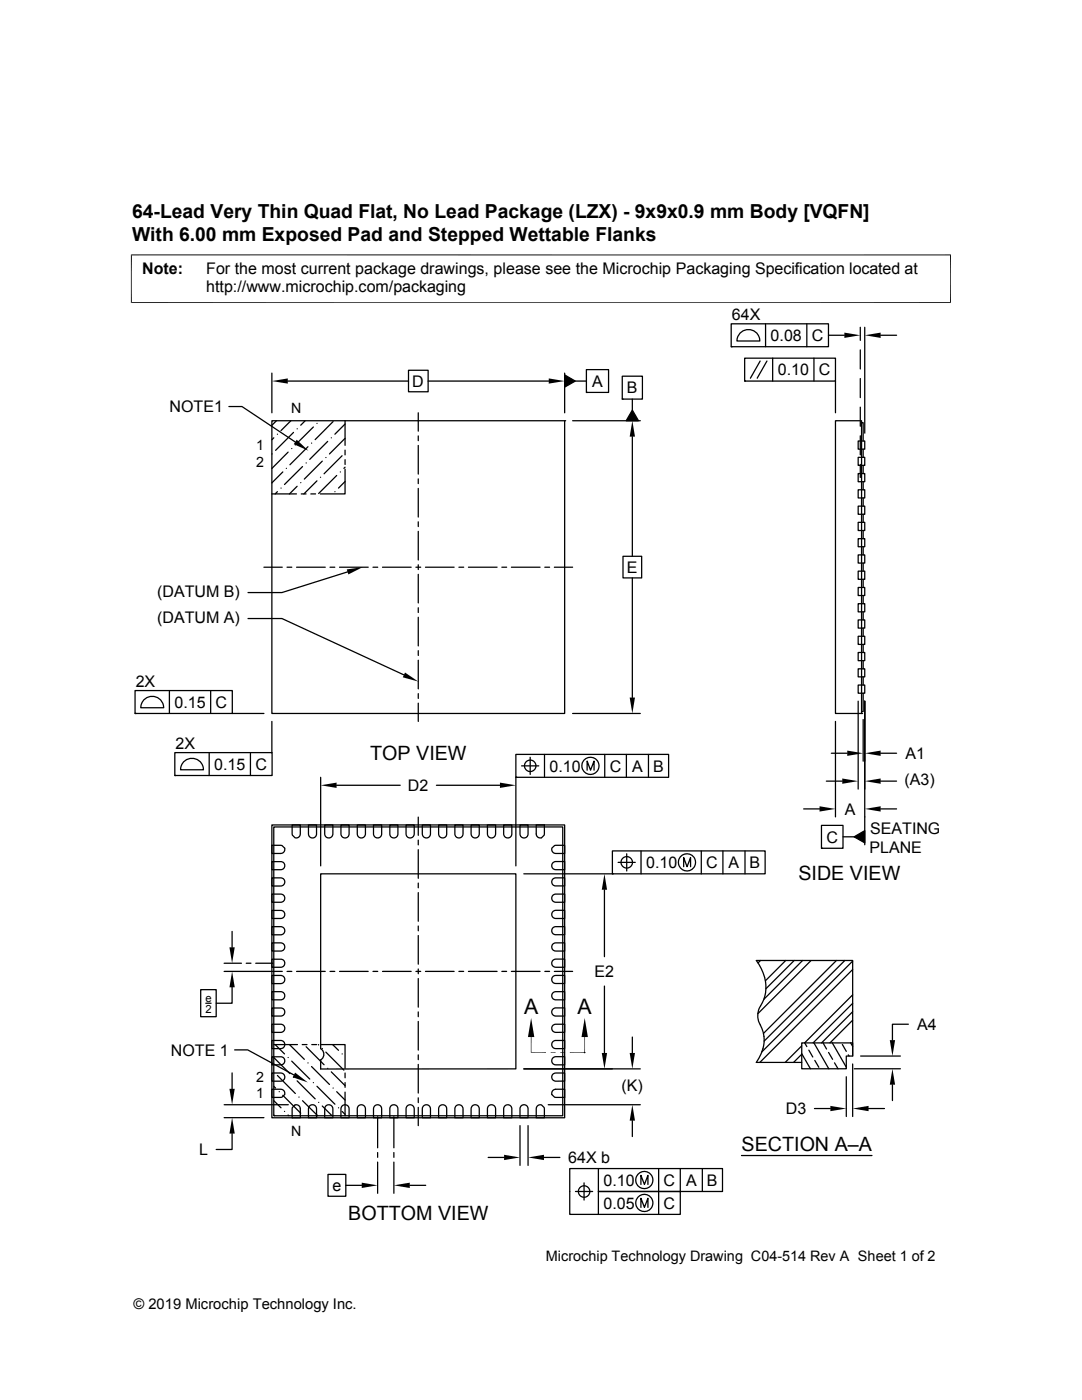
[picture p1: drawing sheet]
<svg xmlns="http://www.w3.org/2000/svg" width="216mm" height="279mm" viewBox="0 0 216 279" stroke-linecap="round" stroke-linejoin="round" font-family="sans-serif">
<g fill="none" stroke="#000" stroke-width=".25">
<path d="M54.3 74.5v7.9M57.4 76.1h24.1M81.5 73.9h3.9v4.3h-3.9zM85.4 76.1h24.1M112.7 74.8l2.1 1.3-2.1 1.2zM112.7 74.5v7.9M114.8 76.1h2.2M117 73.8h4.4v4.5h-4.4zM117 78.3h.1M124.2 75.1h4v4.6h-4zM124.2 79.7h.1M126.2 79.7v2.2"/>
<path d="M145.9 64.6h19.4v4.6h-19.4zM145.9 69.2h.1M147.8 66.3a2.28 2.28 0 0 1 2.5-.3 2.28 2.28 0 0 1 1.3 2.1h-4.6l.4-1.2zM148.6 71.5h18.1v4.6h-18.1zM148.6 76.1h.1M151.7 72.1l-2 3.4M152.8 64.6v4.6M153 72.1l-1.9 3.4M154.2 71.5v4.6M161 64.6v4.6M162.4 71.5v4.6M165.3 66.9h3.2"/>
<path d="M166.7 76.1v6.3M171.7 65.3v2.6M171.7 69.8v3.8M171.7 75.5v3.9M172.6 65.3v21.1M175.7 66.9h3.2M45.7 81.1h2.6l10.6 7.1M54.3 98.6h4.9M54.3 84h58.4v58.4h-58.4zM54.3 90.6h.1M54.6 87.4l-.3 .4M55.2 84l-.9 .9"/>
<path d="M55.4 98.1l-.5 .5M55.4 86.7h.1M56.1 97.4h.1M56.4 94.2l-2.1 2.2M57.1 93.5h.1M57.5 90.2l-3.2 3.3M58 84l-1.9 1.9M58.2 89.5h.1M58.6 86.3l-3.6 3.6M59.3 97l-1.5 1.6M59.3 85.6h.1M60 96.3h.1"/>
<path d="M60.1 98.6h1M60.4 93.1l-3.6 3.6M60.9 84l-.9 .9M61.1 92.4h.1M61.4 89.2l-3.6 3.6M62 98.6h1M62.2 88.4h.1M62.5 85.2l-3.6 3.6M63.2 96l-2.6 2.6M63.2 84.5h.1M63.9 95.3h.1M64.3 92l-3.6 3.6"/>
<path d="M65 91.3h.1M65.4 88.1l-3.6 3.6M66.1 87.4h.1M66.5 84.1l-3.6 3.6M66.8 98.1h.1M67.2 94.9l-3.6 3.6M67.9 94.2h.1M68.3 91l-3.6 3.6M68.9 96.1l-1.4 1.3M68.9 93.6v5h-5M68.9 84v4.9M68.9 89.8v1"/>
<path d="M68.9 91.7v1M68.9 93.2l-.3 .3M68.9 87.5l-3.2 3.1M68.9 84.6l-2.1 2.1M83.5 82.4v3.6M83.5 87v.9M83.5 88.9v5.7M83.5 95.6v.9M83.5 97.5v5.7M112.7 84h.1M114.3 84h13.5M126.2 81.9l1.2 2.1h-2.5z"/>
<path d="M126.2 87.1v23.9M166.7 84h5.2v58.4h-5.2zM171.2 97.7h1.4v1.7h-1.4zM171.2 94.5h1.4v1.6h-1.4zM171.2 91.3h1.4v1.6h-1.4zM171.2 88h1.4v1.6h-1.4zM171.7 81.3v3.8M171.7 87v3.8M171.7 92.7v2.6M171.9 84.3h.3v3.7M172.2 89.6v1.7M172.2 92.9v1.6"/>
<path d="M172.2 96.1v1.6M172.2 99.4v1.6M52.7 113.2h3.6M57.3 113.2h.9M59.2 113.2h5.7M65.8 113.2h1M67.8 113.2h5.7M69.4 114.1l-13.1 4.2h-6.8M74.4 113.2h1M76.3 113.2h5.7M83 113.2h.9M83.5 104.1v1"/>
<path d="M83.5 106v5.8M83.5 112.7v1M83.5 114.6v5.7M84.9 113.2h5.7M91.6 113.2h.9M93.5 113.2h5.7M100.1 113.2h1M102 113.2h5.8M108.7 113.2h1M110.6 113.2h3.7M124.3 111h3.7v4.3h-3.7zM126.2 115.3v23.9"/>
<path d="M171.2 117.2h1.4v1.7h-1.4zM171.2 114h1.4v1.6h-1.4zM171.2 110.7h1.4v1.7h-1.4zM171.2 107.5h1.4v1.6h-1.4zM171.2 104.2h1.4v1.7h-1.4zM171.2 101h1.4v1.6h-1.4zM172.2 102.6v1.6M172.2 105.9v1.6M172.2 109.1v1.6M172.2 112.4v1.6M172.2 115.6v1.6M172.2 118.9v1.6"/>
<path d="M26.9 137.8h19.5v4.6h-19.5zM28.9 139.5a2.29 2.29 0 0 1 2.4-.3 2.29 2.29 0 0 1 1.4 2h-4.6l.3-1.1zM33.8 137.8v4.6M42 137.8v4.6M49.5 123.4h6.8l24.3 11.3M83.5 121.3v.9M83.5 123.2v5.7M83.5 129.9v.9M83.5 131.8v5.7M83.5 138.4v1M171.2 136.7h1.4v1.6h-1.4zM171.2 133.5h1.4v1.6h-1.4z"/>
<path d="M171.2 130.2h1.4v1.6h-1.4zM171.2 127h1.4v1.6h-1.4zM171.2 123.7h1.4v1.6h-1.4zM171.2 120.5h1.4v1.6h-1.4zM171.2 139.9v17.6M172.2 122.1v1.6M172.2 125.3v1.7M172.2 128.6v1.6M172.2 131.8v1.7M172.2 135.1v1.6M172.2 138.3v3.7h-.3M172.6 139.9v28.7"/>
<path d="M26.9 142.4h.1M34.9 150.2h19.4v4.6h-19.4zM34.9 154.8h.1M36.8 151.9a2.29 2.29 0 0 1 2.4-.4 2.29 2.29 0 0 1 1.4 2.1h-4.6l.3-1.2zM41.7 150.2v4.6M46.3 142.4h6.4M50 150.2v4.6M54.3 144v6.2M64 155.1v17.7M67.2 156.7h12.7M83.5 140.3v3.7M87.1 156.7h12.7"/>
<path d="M102.9 150.6h30.5v4.5h-30.5zM102.9 155.1h.1M102.9 155.1v17.7M104.1 152.8h3.4M105.8 151.1v3.5M108.6 150.6v4.5M114.3 142.4h13.5M117.2 153.7v-1.8l.6 1.8 .7-1.8v1.8M120.7 150.6v4.5M125 150.6v4.5M129.4 150.6v4.5M164.9 155.9h3.2"/>
<path d="M165.9 150.3h3.2M166.7 144v19M171.9 142.4h.1M172.2 143.6v8.3M175.7 150.3h3.2M175.7 155.9h3.2M54.3 164.6h58.4v58.5h-58.4zM54.3 178.4h1.7a.82 .82 0 0 1 .8 .9 .82 .82 0 0 1-.8 .8h-1.7zM54.3 175.2h1.7a.82 .82 0 0 1 .8 .8 .82 .82 0 0 1-.8 .8h-1.7zM54.3 172h1.7a.8 .8 0 0 1 .8 .8 .8 .8 0 0 1-.8 .8h-1.7zM54.3 168.7h2l.5 .6v.2a.8 .8 0 0 1-.8 .8h-1.7zM54.6 165h57.7v57.7h-57.7z"/>
<path d="M58.3 164.6h1.6v1.8a.8 .8 0 0 1-1 .8l-.6-.5zM61.6 164.6h1.6v1.8a.8 .8 0 0 1-.8 .8 .8 .8 0 0 1-.8-.8zM64 174.4h38.9v38.9h-38.9v-1.8a1.33 1.33 0 0 0 0-2.2zM64.8 164.6h1.6v1.8a.82 .82 0 0 1-.8 .8 .82 .82 0 0 1-.8-.8zM68 164.6h1.7v1.8a.82 .82 0 0 1-.9 .8 .82 .82 0 0 1-.8-.8zM71.3 164.6h1.6v1.8a.82 .82 0 0 1-.8 .8 .82 .82 0 0 1-.8-.8zM74.5 164.6h1.7v1.8a.82 .82 0 0 1-.9 .8 .82 .82 0 0 1-.8-.8zM77.8 164.6h1.6v1.8a.8 .8 0 0 1-.8 .8 .8 .8 0 0 1-.8-.8zM81 164.6h1.7v1.8a.82 .82 0 0 1-.9 .8 .82 .82 0 0 1-.8-.8zM83.5 163.1v3.6M83.5 167.7v.9M83.5 169.6v5.7"/>
<path d="M83.5 176.2v1M83.5 178.1v5.8M84.3 164.6h1.6v1.8a.82 .82 0 0 1-.8 .8 .82 .82 0 0 1-.8-.8zM87.5 164.6h1.6v1.8a.8 .8 0 0 1-.8 .8 .8 .8 0 0 1-.8-.8zM90.8 164.6h1.6v1.8a.82 .82 0 0 1-.8 .8 .82 .82 0 0 1-.8-.8zM94 164.6h1.6v1.8a.82 .82 0 0 1-.8 .8 .82 .82 0 0 1-.8-.8zM97.3 164.6h1.6v1.8a.82 .82 0 0 1-.8 .8 .82 .82 0 0 1-.8-.8zM100.5 164.6h1.6v1.8a.82 .82 0 0 1-.8 .8 .82 .82 0 0 1-.8-.8zM103.8 164.6h1.6v1.8a.8 .8 0 0 1-.8 .8 .8 .8 0 0 1-.8-.8zM104.5 174.4h17.7M107 164.6h1.6v2.1l-.5 .5a.8 .8 0 0 1-1.1-.8zM110.1 169.3l.6-.6h2v1.6h-1.8a.83 .83 0 0 1-.8-1z"/>
<path d="M110.4 172.1l.5-.2h1.8v1.7h-1.8a.81 .81 0 0 1-.8-.6 .81 .81 0 0 1 .3-.9zM110.4 175.3l.5-.1h1.8v1.6h-1.8a.8 .8 0 0 1-.8-.6 .8 .8 0 0 1 .3-.9zM110.4 178.6l.5-.2h1.8v1.7h-1.8a.82 .82 0 0 1-.8-.6 .82 .82 0 0 1 .3-.9zM120.6 177.6v13.3M122.2 169.8h30.5v4.6h-30.5zM122.2 174.4h.1M123.3 172.1h3.5M125.1 170.4v3.4M127.9 169.8v4.6M136.4 173v-1.8l.7 1.8 .7-1.8v1.8M139.9 169.8v4.6M144.3 169.8v4.6"/>
<path d="M148.7 169.8v4.6M160.4 161.4h3.1M163.9 164.7h4.3v4.6h-4.3zM163.9 169.3h.1M168.2 167h2.2M170.4 167l2.2-1.2v2.4zM175.7 161.4h3.2M40 197.5h3.1v5.4h-3.1zM44.7 192.2h3.5M44.7 193.9h11.6M46.3 197v3.2h-3.2M46.3 185.9v3.2"/>
<path d="M49.1 192.2h1M51 192.2h3.5M54.3 197.9h1.7a.82 .82 0 0 1 .8 .8 .82 .82 0 0 1-.8 .8h-1.7zM54.3 194.7h1.7a.82 .82 0 0 1 .8 .8 .82 .82 0 0 1-.8 .8h-1.7zM54.3 191.4h1.7a.8 .8 0 0 1 .8 .8 .8 .8 0 0 1-.8 .8h-1.7zM54.3 188.2h1.7a.82 .82 0 0 1 .8 .8 .82 .82 0 0 1-.8 .8h-1.7zM54.3 184.9h1.7a.82 .82 0 0 1 .8 .8 .82 .82 0 0 1-.8 .9h-1.7zM54.3 181.7h1.7a.8 .8 0 0 1 .8 .8 .8 .8 0 0 1-.8 .8h-1.7zM57.3 193.9h.9M59.2 193.9h5.7M65.8 193.9h1M67.8 193.9h5.7"/>
<path d="M74.4 193.9h1M76.3 193.9h5.7M83 193.9h.9M83.5 184.8v1M83.5 186.7v5.7M83.5 193.4v.9M83.5 195.3v5.7M84.9 193.9h5.7M91.6 193.9h.9M93.5 193.9h5.7M100.1 193.9h1M102 193.9h5.8"/>
<path d="M108.7 193.9h1M110.4 181.8l.5-.1h1.8v1.6h-1.8a.81 .81 0 0 1-.8-.6 .81 .81 0 0 1 .3-.9zM110.4 191.6l.5-.2h1.8v1.6h-1.8a.81 .81 0 0 1-.8-.5 .81 .81 0 0 1 .3-.9zM110.4 185.1l.5-.2h1.8v1.6h-1.8a.8 .8 0 0 1-.8-.5 .8 .8 0 0 1 .3-.9zM110.4 194.8l.5-.1h1.8v1.6h-1.8a.8 .8 0 0 1-.8-.6 .8 .8 0 0 1 .3-.9zM110.4 188.3l.5-.1h1.8v1.6h-1.8a.82 .82 0 0 1-.8-.6 .82 .82 0 0 1 .3-.9zM110.4 198l.5-.1h1.8v1.6h-1.8a.82 .82 0 0 1-.8-.5 .82 .82 0 0 1 .3-1zM110.6 193.9h3.7M120.6 196.8v13.3M151.7 191.7l-.4 .5M156.8 191.7l-4.1 4M158.5 191.7l-5.7 5.6"/>
<path d="M160.1 191.7l-7.7 7.7M161.8 191.7l-10.6 10.6M166.9 191.7l-14.6 14.5M168.6 191.7l-16.1 16.1M170.1 198.5l-9.6 9.6M170.1 191.8l-18.1 18.2M170.1 193.5l-18.5 18.5M41.1 200.2h1M46.3 214.1v3.2M46.8 209.5h2.6l9.2 5M54.3 214.1h1.7a.82 .82 0 0 1 .8 .9 .82 .82 0 0 1-.8 .8h-1.7zM54.3 217.4h1.7a.83 .83 0 0 1 .8 1l-.5 .6h-2z"/>
<path d="M54.3 210.9h1.7a.8 .8 0 0 1 .8 .8 .8 .8 0 0 1-.8 .8h-1.7zM54.3 207.6h1.7a.82 .82 0 0 1 .8 .9 .82 .82 0 0 1-.8 .8h-1.7zM54.3 204.4h1.7a.82 .82 0 0 1 .8 .8 .82 .82 0 0 1-.8 .8h-1.7zM54.3 201.2h1.7a.8 .8 0 0 1 .8 .8 .8 .8 0 0 1-.8 .8h-1.7zM54.6 219.7l1.5 1.4M54.6 216.8l.4 .3M54.6 211.1l3.2 3.2M54.6 208.5h4.8M54.9 208.5l1.9 1.8M55.4 214.6l3.5 3.6M55.7 217.9h.1M56.4 218.6l3.6 3.6"/>
<path d="M57.5 211.1h.1M57.8 208.5l2.9 2.9M58.2 211.8l3.6 3.5M58.6 215h.1M59.3 215.7l3.6 3.6M59.6 218.9h.1M60.3 208.5h1M60.4 219.7l3 3M61.1 208.9l3.6 3.6M61.4 212.1h.1M62.2 212.9l3.5 3.5M62.2 208.5h1"/>
<path d="M62.5 216.1h.1M63.2 216.8l3.6 3.6M63.5 208.5h.1M64.1 208.5h4.8v4.7M64.3 209.3h.1M65 210l3.6 3.6M65.4 213.2h.1M66.1 213.9l2.8 2.8M66.4 208.5l1.1 1.1M66.5 217.1h.1M67.2 217.9l1.7 1.6M68.3 210.3h.1"/>
<path d="M68.9 214.1v1M68.9 216v1M68.9 218v4.7M83.5 202v.9M83.5 203.9v5.7M83.5 210.5v1M83.5 212.4v5.7M83.5 219.1v.9M104.5 213.3h23.3M110.4 217.5l.5-.1h1.8v1.6h-2l-.6-.6v-.5zM110.4 201.3l.5-.2h1.8v1.7h-1.8a.81 .81 0 0 1-.8-.6 .81 .81 0 0 1 .3-.9zM110.4 211l.5-.1h1.8v1.6h-1.8a.81 .81 0 0 1-.8-.6 .81 .81 0 0 1 .3-.9z"/>
<path d="M110.4 204.5l.5-.1h1.8v1.6h-1.8a.82 .82 0 0 1-.8-.5 .82 .82 0 0 1 .3-1zM110.4 214.3l.5-.2h1.8v1.7h-1.8a.82 .82 0 0 1-.8-.6 .82 .82 0 0 1 .3-.9zM110.4 207.8l.5-.2h1.8v1.7h-1.8a.82 .82 0 0 1-.8-.6 .82 .82 0 0 1 .3-.9zM116.7 210.1h.1M126.2 207v3.1M160 208.7l-3.3 3.3M160 210.4l-1.7 1.6M160 208.1h10.1v2.7h-1.2v2.5h-8.9zM160 210.3l1.7 3M160.6 208.1l.4 .8M161.4 209.6l.8 1.3M162.4 208.1l3 5.2"/>
<path d="M162.6 211.6l.8 1.4M164.2 208.1l.7 1.3M165.3 210l.8 1.4M166.1 208.1l2.8 4.9M166.5 212.1l.7 1.2M168.1 208.4l.8 1.4M168.9 214.9v7.9M169.3 210.5l.1 .3M169.7 208.1l.4 .7M170.1 201.9l-6.2 6.2M170.1 200.2l-7.9 7.9M170.1 210.8v-19.1h-19.2a7.9 7.9 0 0 1 .6 9.5 4.2 4.2 0 0 0 .5 4.1 6.9 6.9 0 0 1-1.1 6.7h9.1"/>
<path d="M170.1 203.6l-4.5 4.5M170.1 212.3v10.5M170.5 213.3h9.2M171.7 210.8h8M178.1 216.5v3.1M181.3 204.4h-3.2v3.2M44.7 223.1h8M44.7 220.5h12.8M46.3 226.2v3.2h-3.2M54.6 222.5l.2 .2M56.8 221.8h.1M57.5 222.5l.1 .2"/>
<path d="M58.3 221l.6-.5a.8 .8 0 0 1 1 .8v1.8h-1.6zM61.7 220.8a.81 .81 0 0 1 .9-.3 .81 .81 0 0 1 .6 .8v1.8h-1.6v-1.8zM63.6 220h.1M64.3 220.7l2 2M64.9 220.8a.82 .82 0 0 1 .9-.3 .82 .82 0 0 1 .6 .8v1.8h-1.6v-1.8zM65.4 234.4h3.6v4.3h-3.6zM67.5 221.1h.1M68.2 220.8a.81 .81 0 0 1 .9-.3 .81 .81 0 0 1 .6 .8v1.8h-1.7v-1.8zM68.3 221.8l.6 .6M69 236.6h3.2M71.4 220.8a.82 .82 0 0 1 .9-.3 .82 .82 0 0 1 .6 .8v1.8h-1.6v-1.8zM74.7 220.8a.81 .81 0 0 1 .9-.3 .81 .81 0 0 1 .6 .8v1.8h-1.7v-1.8z"/>
<path d="M75.4 222.9v6.2M75.4 230v1M75.4 231.9v6.2M77.9 220.8a.82 .82 0 0 1 .9-.3 .82 .82 0 0 1 .6 .8v1.8h-1.6zM78.6 222.9v6.2M78.6 230v1M78.6 231.9v6.2M81.2 220.8a.82 .82 0 0 1 .9-.3 .82 .82 0 0 1 .6 .8v1.8h-1.7v-1.8zM81.8 236.6h3.1M83.5 221v3.6M84.4 220.8a.81 .81 0 0 1 .9-.3 .81 .81 0 0 1 .6 .8v1.8h-1.6v-1.8zM87.7 220.8a.81 .81 0 0 1 .9-.3 .81 .81 0 0 1 .5 .8v1.8h-1.6v-1.8z"/>
<path d="M90.9 220.8a.82 .82 0 0 1 .9-.3 .82 .82 0 0 1 .6 .8v1.8h-1.6v-1.8zM94.1 220.8a.81 .81 0 0 1 1-.3 .81 .81 0 0 1 .5 .8v1.8h-1.6v-1.8zM97.4 220.8a.82 .82 0 0 1 .9-.3 .82 .82 0 0 1 .6 .8v1.8h-1.6v-1.8zM97.4 231h3.2M100.6 220.8a.81 .81 0 0 1 1-.3 .81 .81 0 0 1 .5 .8v1.8h-1.6v-1.8zM103.8 224.6v8M103.9 220.8a.81 .81 0 0 1 .9-.3 .81 .81 0 0 1 .6 .8v1.8h-1.6v-1.8zM105.4 224.6v8M107.3 220.6l.8-.1 .5 .5v2.1h-1.6v-1.8zM108.5 231h3.2M109.4 220.5h18.4M114.8 237.8h3.5"/>
<path d="M116.5 236.1v3.4M119.4 233.2v4.6h16.3v4.6h-22v-9.2h30.5v4.6h-24.8v4.6M126.2 223.6v3.2M127.9 236.4v-1.8l.7 1.8 .7-1.8v1.8M131.4 233.2v9.2M135.7 233.2v4.6M140.1 233.2v4.6M148 230.6h26M162.5 221.2h3.2M173.3 221.2h3.2M127.9 241v-1.9l.7 1.9 .7-1.9v1.9"/>
<circle cx="105.8" cy="152.8" r="1.14"/>
<circle cx="117.8" cy="152.8" r="1.71"/>
<circle cx="125.1" cy="172.1" r="1.14"/>
<circle cx="137.1" cy="172.1" r="1.71"/>
<circle cx="116.5" cy="237.8" r="1.14"/>
<circle cx="128.6" cy="235.5" r="1.72"/>
<circle cx="128.6" cy="240.1" r="1.71"/>
</g>
<g fill="#000">
<path d="M54.3 76.1l3.1-.6v1.1zM109.5 75.5l3.2 .6-3.2 .5zM112.7 74.8l2.1 1.3-2.1 1.2zM168.5 66.4l3.2 .5-3.2 .5zM172.6 66.9l3.1-.5v1zM59.2 87.8l2.4 2.2-3-1.4zM126.2 84l.5 3.1h-1.1zM126.2 81.9l1.2 2.1h-2.5zM69.2 113.6l3.2-.4-2.9 1.4zM80.8 134.2l2.7 1.8-3.1-.8zM125.6 139.2h1.1l-.5 3.2zM64 156.7l3.2-.5v1z"/>
<path d="M99.8 156.2l3.1 .5-3.1 .5zM168.1 155.4l3.1 .5-3.1 .5zM169.1 149.8l3.1 .5-3.1 .6zM172.6 150.3l3.1-.5v1.1zM172.6 155.9l3.1-.5v1zM120.6 174.4l.5 3.2h-1zM163.5 160.9l3.2 .5-3.2 .6zM170.4 167l2.2-1.2v2.4zM172.6 161.4l3.1-.5v1.1zM45.8 189.1h1l-.5 3.1zM46.3 193.9l.5 3.1h-1zM45.8 217.3h1l-.5 3.2z"/>
<path d="M58.9 214.1l2.5 1.9-3-1zM106 203.2l.6 3.8h-1.3zM109.9 210h.9l-.9 .1zM109.9 210.1l.9-.1v.1zM111.8 210h1l-1 .1zM111.8 210.1l1-.1v.1zM116.7 203.2l.6 3.8h-1.3zM120.1 210.1h1l-.5 3.2zM125.6 210.1h1.1l-.5 3.2zM178.1 213.3l.5 3.2h-1.1zM177.5 207.6h1.1l-.5 3.2zM46.3 223.1l.5 3.1h-1z"/>
<path d="M72.2 236l3.2 .6-3.2 .5zM78.6 236.6l3.2-.6v1.1zM100.6 230.5l3.2 .5-3.2 .5zM105.4 231l3.1-.5v1zM126.2 220.5l.5 3.1h-1.1zM165.7 220.7l3.2 .5-3.2 .6zM170.1 221.2l3.2-.5v1.1z"/>
</g>
<path d="M26.1 50.9h163.7M26.2 50.8v9.7M189.7 50.8v9.7M26.1 60.4h163.7M106 207v3.1h2.9M113.7 210.1h3M116.7 207v3.1" fill="none" stroke="#000" stroke-width=".2"/>
<g font-size="4.3">
<text x="104.6" y="202.3">A</text>
<text x="115.2" y="202.3">A</text>
</g>
<g font-size="3.9">
<text x="26.4" y="43.5">64-Lead Very Thin Quad Flat, No Lead Package (LZX) - 9x9x0.9 mm Body [VQFN]</text>
<text x="26.4" y="48">With 6.00 mm Exposed Pad and Stepped Wettable Flanks</text>
<text x="73.9" y="151.7">TOP VIEW</text>
<text x="159.3" y="175.6">SIDE VIEW</text>
<text x="148" y="229.8">SECTION A–A</text>
<text x="69.5" y="243.5">BOTTOM VIEW</text>
</g>
<g font-size="3.2">
<text x="28.4" y="54.6">Note:</text>
<text x="41.1" y="58.3">http://www.microchip.com/packaging</text>
<text x="41.1" y="54.6">For the most current package drawings, please see the Microchip Packaging Specification located at</text>
<text x="146.1" y="63.9">64X</text>
<text x="153.8" y="68.1">0.08</text>
<text x="162" y="68.1">C</text>
<text x="82.3" y="77.2">D</text>
<text x="118.2" y="77.2">A</text>
<text x="155.2" y="74.9">0.10</text>
<text x="163.4" y="74.9">C</text>
<text x="33.8" y="82.3">NOTE1</text>
<text x="125.1" y="78.5">B</text>
<text x="31.3" y="119.1">(DATUM B)</text>
<text x="125.1" y="114.3">E</text>
<text x="31.3" y="124.2">(DATUM A)</text>
<text x="27.1" y="137">2X</text>
<text x="34.8" y="141.2">0.15</text>
<text x="43" y="141.2">C</text>
<text x="35" y="149.4">2X</text>
<text x="42.8" y="153.6">0.15</text>
<text x="51" y="153.6">C</text>
<text x="109.7" y="154">0.10</text>
<text x="121.7" y="154">C</text>
<text x="126.1" y="154">A</text>
<text x="130.3" y="154">B</text>
<text x="180.7" y="151.5">A1</text>
<text x="81.4" y="157.9">D2</text>
<text x="180.5" y="156.7">(A3)</text>
<text x="168.6" y="162.6">A</text>
<text x="173.6" y="166.5">SEATING</text>
<text x="128.9" y="173.2">0.10</text>
<text x="140.9" y="173.2">C</text>
<text x="145.4" y="173.2">A</text>
<text x="149.6" y="173.2">B</text>
<text x="164.9" y="168.1">C</text>
<text x="173.5" y="170.3">PLANE</text>
<text x="118.6" y="195">E2</text>
<text x="183" y="205.5">A4</text>
<text x="34.1" y="210.7">NOTE 1</text>
<text x="124" y="217.7">(K)</text>
<text x="156.8" y="222.4">D3</text>
<text x="39.7" y="230.5">L</text>
<text x="113.4" y="232.1">64X b</text>
<text x="66.3" y="237.7">e</text>
<text x="120.4" y="236.6">0.10</text>
<text x="132.4" y="236.6">C</text>
<text x="136.9" y="236.6">A</text>
<text x="141.1" y="236.6">B</text>
<text x="120.4" y="241.2">0.05</text>
<text x="132.4" y="241.2">C</text>
</g>
<g font-size="2.9">
<text x="108.9" y="251.7">Microchip Technology Drawing C04-514 Rev A Sheet 1 of 2</text>
<text x="26.6" y="261.3">© 2019 Microchip Technology Inc.</text>
</g>
<g font-size="2.8">
<text x="58.1" y="82.4">N</text>
<text x="51.1" y="89.9">1</text>
<text x="51.1" y="93.1">2</text>
<text x="51.1" y="216">2</text>
<text x="51.1" y="219.2">1</text>
<text x="58.1" y="226.7">N</text>
</g>
<g font-size="2.2">
<text x="41" y="199.9">e</text>
<text x="41" y="202.1">2</text>
</g>
</svg>
